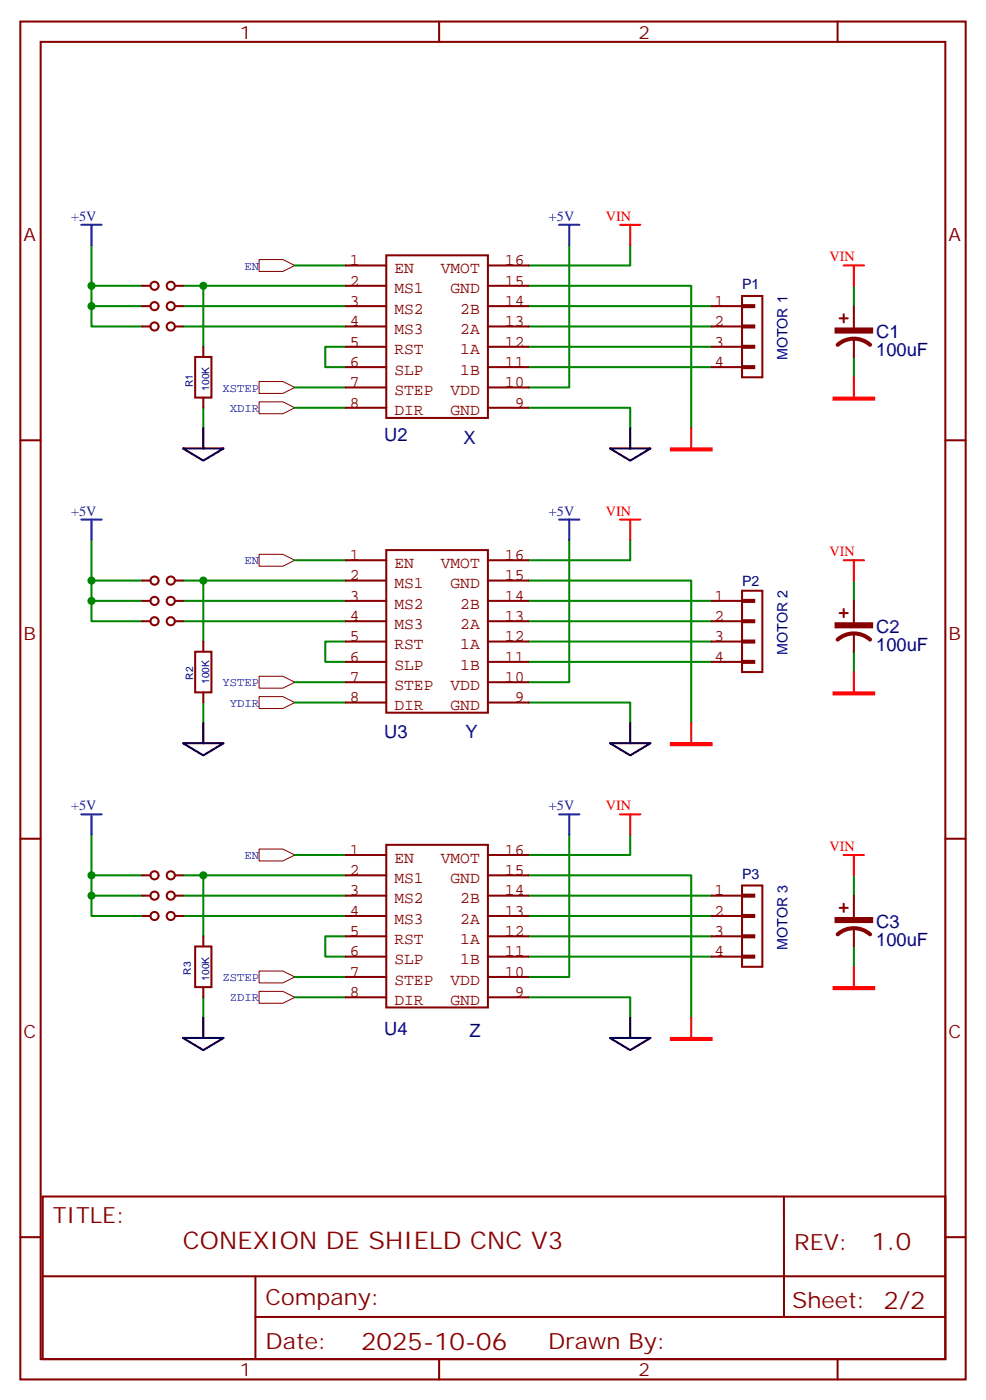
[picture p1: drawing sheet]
<svg xmlns="http://www.w3.org/2000/svg" width="171mm" height="243mm" viewBox="0 0 171 243" stroke-linecap="round" stroke-linejoin="round" font-family="sans-serif">
<g fill="#fff" stroke="#850000" stroke-width=".18">
<path d="M45 45h4.1l2.1 1.1-2.1 1h-4.1z"/>
<path d="M45 66.2h4.1l2.1 1-2.1 1.1h-4.1z"/>
<path d="M45 69.7h4.1l2.1 1.1-2.1 1h-4.1z"/>
<path d="M45 96.2h4.1l2.1 1-2.1 1.1h-4.1z"/>
<path d="M45 117.4h4.1l2.1 1-2.1 1h-4.1z"/>
<path d="M45 120.9h4.1l2.1 1-2.1 1.1h-4.1z"/>
<path d="M45 147.3h4.1l2.1 1.1-2.1 1h-4.1z"/>
<path d="M45 168.5h4.1l2.1 1-2.1 1.1h-4.1z"/>
<path d="M45 172h4.1l2.1 1.1-2.1 1h-4.1z"/>
</g>
<g fill="none" stroke="#008500" stroke-width=".35">
<path d="M15.9 53.1v3.6h8.8M15.9 53.1h8.8M15.9 49.6h8.8M15.9 42.5v10.6M31.7 53.1h28.3M31.7 56.7h28.3M31.7 49.6h28.3M35.3 49.6v10.6M51.2 46.1h8.8M91.7 49.6h28.2v24.7M91.7 53.1h31.8M91.7 56.7h31.8"/>
<path d="M98.8 42.5v24.7h-7.1M109.4 42.5v3.6h-17.7M148.2 49.6v3.5M35.3 70.8v3.5M51.2 67.2h8.8M51.2 70.8h8.8M60 60.2h-3.6v3.5h3.6M91.7 70.8h17.7v3.5M91.7 60.2h31.8M91.7 63.7h31.8M148.2 61.9v3.6M15.9 93.7v10.6"/>
<path d="M51.2 97.2h8.8M98.8 93.7v24.7h-7.1M109.4 93.7v3.5h-17.7M15.9 104.3v3.5h8.8M15.9 104.3h8.8M15.9 100.8h8.8M31.7 104.3h28.3M31.7 107.8h28.3M31.7 100.8h28.3M35.3 100.8v10.5M51.2 118.4h8.8M60 111.3h-3.6v3.6h3.6"/>
<path d="M91.7 100.8h28.2v24.6M91.7 104.3h31.8M91.7 107.8h31.8M91.7 111.3h31.8M91.7 114.9h31.8M148.2 100.8v3.5M148.2 113.1v3.5M35.3 121.9v3.5M51.2 121.9h8.8M91.7 121.9h17.7v3.5M15.9 155.4v3.6h8.8M15.9 155.4h8.8"/>
<path d="M15.9 144.9v10.5M15.9 151.9h8.8M31.7 155.4h28.3M31.7 159h28.3M31.7 151.9h28.3M35.3 151.9v10.6M51.2 148.4h8.8M91.7 151.9h28.2v24.7M91.7 155.4h31.8M91.7 159h31.8M98.8 144.9v24.6h-7.1M109.4 144.9v3.5h-17.7"/>
<path d="M148.2 151.9v3.5M35.3 173.1v3.5M51.2 169.5h8.8M51.2 173.1h8.8M60 162.5h-3.6v3.5h3.6M91.7 173.1h17.7v3.5M91.7 162.5h31.8M91.7 166h31.8M148.2 164.3v3.5"/>
</g>
<g fill="none" stroke="#850000" stroke-width=".35">
<path d="M24.7 49.6h1.4M24.7 53.1h1.4M24.7 56.7h1.4M27.5 49.6a.71 .71 0 0 0-1-.6 .71 .71 0 0 0-.1 1.2 .71 .71 0 0 0 1.1-.5M27.5 53.1a.71 .71 0 0 0-1-.6 .71 .71 0 0 0-.1 1.2 .71 .71 0 0 0 1.1-.4M27.5 56.7a.71 .71 0 0 0-1-.7 .71 .71 0 0 0-.1 1.2 .71 .71 0 0 0 1.1-.4M31.7 49.6h-1.4a.71 .71 0 0 0-1-.6 .71 .71 0 0 0-.1 1.2 .71 .71 0 0 0 1.1-.5M31.7 53.1h-1.4a.71 .71 0 0 0-1-.6 .71 .71 0 0 0-.1 1.2 .71 .71 0 0 0 1.1-.4M31.7 56.7h-1.4a.71 .71 0 0 0-1-.7 .71 .71 0 0 0-.1 1.2 .71 .71 0 0 0 1.1-.4M60 49.6h7M60 53.1h7M60 56.7h7"/>
<path d="M60 46.1h7M67 44.3h17.7v28.2h-17.7zM84.7 49.6h7M84.7 53.1h7M84.7 56.7h7M84.7 46.1h7M123.5 53.1h5.3M123.5 56.7h5.3M128.8 56.5h2.1v.3h-2.1zM128.8 53h2.1v.3h-2.1zM128.8 51.4h3.5v14.1h-3.5zM145.7 55.2h1.4"/>
<path d="M146.4 54.5v1.5M148.2 53.1v3.9M148.2 58.8v3.1M33.9 61.9h2.8v7.1h-2.8zM35.3 60.2v1.7M35.3 69v1.8M60 60.2h7M60 63.7h7M60 67.2h7M60 70.8h7M84.7 60.2h7M84.7 63.7h7"/>
<path d="M84.7 67.2h7M84.7 70.8h7M123.5 60.2h5.3M123.5 63.7h5.3M128.8 63.5h2.1v.4h-2.1zM128.8 60h2.1v.4h-2.1zM60 97.2h7M67 95.5h17.7v28.2h-17.7zM84.7 97.2h7M24.7 100.8h1.4M24.7 104.3h1.4M24.7 107.8h1.4"/>
<path d="M27.5 100.8a.71 .71 0 0 0-1-.7 .71 .71 0 0 0-.1 1.2 .71 .71 0 0 0 1.1-.4M27.5 104.3a.71 .71 0 0 0-1-.6 .71 .71 0 0 0-.1 1.1 .71 .71 0 0 0 1.1-.4M27.5 107.8a.71 .71 0 0 0-1-.6 .71 .71 0 0 0-.1 1.2 .71 .71 0 0 0 1.1-.5M31.7 100.8h-1.4a.71 .71 0 0 0-1-.7 .71 .71 0 0 0-.1 1.2 .71 .71 0 0 0 1.1-.4M31.7 104.3h-1.4a.71 .71 0 0 0-1-.6 .71 .71 0 0 0-.1 1.1 .71 .71 0 0 0 1.1-.4M31.7 107.8h-1.4a.71 .71 0 0 0-1-.6 .71 .71 0 0 0-.1 1.2 .71 .71 0 0 0 1.1-.5M33.9 113.1h2.8v7.1h-2.8zM35.3 111.3v1.8M60 100.8h7M60 104.3h7M60 107.8h7M60 111.3h7"/>
<path d="M60 114.9h7M60 118.4h7M84.7 100.8h7M84.7 104.3h7M84.7 107.8h7M84.7 111.3h7M84.7 114.9h7M84.7 118.4h7M123.5 104.3h5.3M123.5 107.8h5.3M123.5 111.3h5.3M123.5 114.9h5.3"/>
<path d="M128.8 114.7h2.1v.3h-2.1zM128.8 111.2h2.1v.3h-2.1zM128.8 107.6h2.1v.4h-2.1zM128.8 104.1h2.1v.4h-2.1zM128.8 102.5h3.5v14.1h-3.5zM145.7 106.4h1.4M146.4 105.7v1.4M148.2 104.3v3.9M148.2 109.9v3.2M35.3 120.2v1.7M60 121.9h7M84.7 121.9h7"/>
<path d="M24.7 151.9h1.4M24.7 155.4h1.4M24.7 159h1.4M27.5 151.9a.71 .71 0 0 0-1-.6 .71 .71 0 0 0-.1 1.2 .71 .71 0 0 0 1.1-.5M27.5 155.4a.71 .71 0 0 0-1-.6 .71 .71 0 0 0-.1 1.2 .71 .71 0 0 0 1.1-.4M27.5 159a.71 .71 0 0 0-1-.7 .71 .71 0 0 0-.1 1.2 .71 .71 0 0 0 1.1-.4M31.7 151.9h-1.4a.71 .71 0 0 0-1-.6 .71 .71 0 0 0-.1 1.2 .71 .71 0 0 0 1.1-.5M31.7 155.4h-1.4a.71 .71 0 0 0-1-.6 .71 .71 0 0 0-.1 1.2 .71 .71 0 0 0 1.1-.4M31.7 159h-1.4a.71 .71 0 0 0-1-.7 .71 .71 0 0 0-.1 1.2 .71 .71 0 0 0 1.1-.4M60 151.9h7M60 155.4h7M60 159h7"/>
<path d="M60 148.4h7M67 146.6h17.7v28.2h-17.7zM84.7 151.9h7M84.7 155.4h7M84.7 159h7M84.7 148.4h7M123.5 155.4h5.3M123.5 159h5.3M128.8 158.8h2.1v.3h-2.1zM128.8 155.3h2.1v.3h-2.1zM128.8 153.7h3.5v14.1h-3.5zM145.7 157.6h1.4"/>
<path d="M146.4 156.8v1.5M148.2 155.4v3.9M33.9 164.3h2.8v7h-2.8zM35.3 162.5v1.8M35.3 171.3v1.8M60 162.5h7M60 166h7M60 169.5h7M60 173.1h7M84.7 162.5h7M84.7 166h7M84.7 169.5h7"/>
<path d="M84.7 173.1h7M123.5 162.5h5.3M123.5 166h5.3M128.8 165.8h2.1v.4h-2.1zM128.8 162.3h2.1v.4h-2.1zM148.2 161.1v3.2"/>
</g>
<g fill="#850000" stroke="#850000" stroke-width=".35">
<path d="M145 57h6.3v.7h-6.3z"/>
<path d="M145 108.2h6.3v.7h-6.3z"/>
<path d="M145 159.3h6.3v.7h-6.3z"/>
</g>
<path d="M151 59.8a4.2 4.2 0 0 0-5.6 0M151 111a4.2 4.2 0 0 0-5.6 0M151 162.1a4.2 4.2 0 0 0-5.6 0" fill="none" stroke="#850000" stroke-width=".71"/>
<path d="M14.1 39h3.5M15.9 39v3.5M97 39h3.5M98.8 39v3.5M14.1 90.2h3.5M15.9 90.2v3.5M97 90.2h3.5M98.8 90.2v3.5M14.1 141.3h3.5M15.9 141.3v3.6M97 141.3h3.5M98.8 141.3v3.6" fill="none" stroke="#00f" stroke-width=".35"/>
<path d="M31.7 77.8h7.1l-3.5 2.1zM35.3 74.3v3.5M105.8 77.8h7.1l-3.5 2.1zM109.4 74.3v3.5M31.7 129h7.1l-3.5 2.1zM35.3 125.4v3.6M105.8 129h7.1l-3.5 2.1zM109.4 125.4v3.6M35.3 176.6v3.5M109.4 176.6v3.5M31.7 180.1h7.1l-3.5 2.1zM105.8 180.1h7.1l-3.5 2.1z" fill="none" stroke="#000" stroke-width=".35"/>
<g fill="none" stroke="#f00" stroke-width=".35">
<path d="M107.6 39h3.5M109.4 39v3.5M146.4 46.1h3.5M148.2 46.1v3.5M119.9 74.3v3.5M148.2 65.5v3.5M107.6 90.2h3.5M109.4 90.2v3.5M146.4 97.2h3.5M148.2 97.2v3.6M148.2 116.6v3.6M119.9 125.4v3.6"/>
<path d="M107.6 141.3h3.5M109.4 141.3v3.6M146.4 148.4h3.5M148.2 148.4v3.5M119.9 176.6v3.5M148.2 167.8v3.5"/>
</g>
<path d="M116.4 77.8h7.1v.4h-7.1zM144.6 69h7.1v.4h-7.1zM116.4 129h7.1v.3h-7.1zM144.6 120.2h7.1v.3h-7.1zM144.6 171.3h7.1v.4h-7.1zM116.4 180.1h7.1v.4h-7.1z" fill="#000" stroke="#f00" stroke-width=".35"/>
<g fill="none" stroke="#870000" stroke-width=".35">
<path d="M3.5 3.7h164.1v235.7h-164.1zM7.1 7.3h156.9v228.6h-156.9zM76.2 3.7v3.6M145.3 3.7v3.6M3.5 76.4h3.6M164 76.4h3.6M3.5 145.6h3.6M164 145.6h3.6M3.5 214.7h3.6M7.4 207.6h156.6v28.3h-156.6zM136 207.7v20.8M164 214.7h3.6"/>
<path d="M7.4 221.5h156.5M44.3 228.5h119.6M44.3 221.5v14.1M76.2 235.9v3.5M145.3 235.9v3.5"/>
</g>
<g fill="#008500">
<circle cx="35.3" cy="151.9" r=".71"/>
<circle cx="15.9" cy="155.4" r=".71"/>
<circle cx="15.9" cy="151.9" r=".71"/>
<circle cx="15.9" cy="104.3" r=".71"/>
<circle cx="15.9" cy="100.8" r=".71"/>
<circle cx="35.3" cy="100.8" r=".71"/>
<circle cx="35.3" cy="49.6" r=".71"/>
<circle cx="15.9" cy="53.1" r=".71"/>
<circle cx="15.9" cy="49.6" r=".71"/>
</g>
<g font-size="4.2" fill="#800">
<text x="31.7" y="216.8">CONEXION DE SHIELD CNC V3</text>
<text x="151.2" y="216.9">1.0</text>
<text x="62.7" y="234.3">2025-10-06</text>
</g>
<g font-size="3.9" fill="#800">
<text x="9.2" y="212.2">TITLE:</text>
<text x="137.8" y="216.9">REV:</text>
<text x="46.1" y="226.4">Company:</text>
<text x="137.4" y="227">Sheet: 2/2</text>
<text x="46.1" y="234.1">Date:</text>
<text x="95.1" y="234.2">Drawn By:</text>
</g>
<g font-size="3.2" fill="#800">
<text x="41.6" y="6.7">1</text>
<text x="110.8" y="6.7">2</text>
<text x="4.1" y="41.8">A</text>
<text x="164.6" y="41.8">A</text>
<text x="4.1" y="111">B</text>
<text x="164.6" y="111">B</text>
<text x="4.1" y="180.1">C</text>
<text x="164.6" y="180.1">C</text>
<text x="41.6" y="238.9">1</text>
<text x="110.8" y="238.9">2</text>
</g>
<g font-size="3.2" fill="#000080">
<text x="152" y="58.7">C1</text>
<text x="152" y="61.8">100uF</text>
<text x="66.7" y="76.6">U2</text>
<text x="80.4" y="77">X</text>
<text x="152" y="113">100uF</text>
<text x="152" y="109.8">C2</text>
<text x="66.7" y="128.1">U3</text>
<text x="80.8" y="128.1">Y</text>
<text x="152" y="161">C3</text>
<text x="152" y="164.1">100uF</text>
<text x="66.7" y="179.6">U4</text>
<text x="81.5" y="180">Z</text>
</g>
<g font-size="2.8" fill="#840000">
<text x="60.7" y="46">1</text>
<text x="68.4" y="47.4">EN</text>
<text x="76.5" y="47.4">VMOT</text>
<text x="87.6" y="46">16</text>
<text x="60.7" y="49.6">2</text>
<text x="60.7" y="53.1">3</text>
<text x="68.4" y="50.9">MS1</text>
<text x="78.2" y="50.9">GND</text>
<text x="87.6" y="53.1">14</text>
<text x="87.6" y="49.6">15</text>
<text x="124" y="53.1">1</text>
<text x="60.7" y="56.6">4</text>
<text x="68.4" y="54.5">MS2</text>
<text x="68.4" y="58">MS3</text>
<text x="79.9" y="58">2A</text>
<text x="79.9" y="54.5">2B</text>
<text x="87.6" y="56.6">13</text>
<text x="124" y="56.6">2</text>
<text x="60.7" y="60.1">5</text>
<text x="60.7" y="63.7">6</text>
<text x="68.4" y="61.5">RST</text>
<text x="68.4" y="65">SLP</text>
<text x="79.9" y="65">1B</text>
<text x="79.9" y="61.5">1A</text>
<text x="87.6" y="63.7">11</text>
<text x="87.6" y="60.1">12</text>
<text x="124" y="60.1">3</text>
<text x="124" y="63.7">4</text>
<text x="60.7" y="67.2">7</text>
<text x="60.7" y="70.7">8</text>
<text x="68.4" y="68.6">STEP</text>
<text x="78.2" y="68.6">VDD</text>
<text x="87.6" y="67.2">10</text>
<text x="89.3" y="70.7">9</text>
<text x="68.4" y="72.1">DIR</text>
<text x="78.2" y="72.1">GND</text>
<text x="60.7" y="97.2">1</text>
<text x="60.7" y="100.7">2</text>
<text x="68.4" y="98.5">EN</text>
<text x="76.5" y="98.5">VMOT</text>
<text x="87.6" y="100.7">15</text>
<text x="87.6" y="97.2">16</text>
<text x="60.7" y="104.2">3</text>
<text x="60.7" y="107.8">4</text>
<text x="68.4" y="102.1">MS1</text>
<text x="68.4" y="105.6">MS2</text>
<text x="78.2" y="102.1">GND</text>
<text x="79.9" y="105.6">2B</text>
<text x="87.6" y="107.8">13</text>
<text x="87.6" y="104.2">14</text>
<text x="124" y="104.2">1</text>
<text x="124" y="107.8">2</text>
<text x="60.7" y="111.3">5</text>
<text x="68.4" y="109.1">MS3</text>
<text x="68.4" y="112.7">RST</text>
<text x="79.9" y="112.7">1A</text>
<text x="79.9" y="109.1">2A</text>
<text x="87.6" y="111.3">12</text>
<text x="124" y="111.3">3</text>
<text x="60.7" y="114.8">6</text>
<text x="60.7" y="118.4">7</text>
<text x="68.4" y="116.2">SLP</text>
<text x="68.4" y="119.7">STEP</text>
<text x="78.2" y="119.7">VDD</text>
<text x="79.9" y="116.2">1B</text>
<text x="87.6" y="118.4">10</text>
<text x="87.6" y="114.8">11</text>
<text x="124" y="114.8">4</text>
<text x="60.7" y="121.9">8</text>
<text x="68.4" y="123.2">DIR</text>
<text x="78.2" y="123.2">GND</text>
<text x="89.3" y="121.9">9</text>
<text x="60.7" y="148.3">1</text>
<text x="68.4" y="149.7">EN</text>
<text x="76.5" y="149.7">VMOT</text>
<text x="87.6" y="148.3">16</text>
<text x="60.7" y="151.9">2</text>
<text x="60.7" y="155.4">3</text>
<text x="68.4" y="153.2">MS1</text>
<text x="78.2" y="153.2">GND</text>
<text x="87.6" y="155.4">14</text>
<text x="87.6" y="151.9">15</text>
<text x="124" y="155.4">1</text>
<text x="60.7" y="158.9">4</text>
<text x="68.4" y="156.8">MS2</text>
<text x="68.4" y="160.3">MS3</text>
<text x="79.9" y="160.3">2A</text>
<text x="79.9" y="156.8">2B</text>
<text x="87.6" y="158.9">13</text>
<text x="124" y="158.9">2</text>
<text x="60.7" y="162.5">5</text>
<text x="60.7" y="166">6</text>
<text x="68.4" y="163.8">RST</text>
<text x="68.4" y="167.3">SLP</text>
<text x="79.9" y="167.3">1B</text>
<text x="79.9" y="163.8">1A</text>
<text x="87.6" y="166">11</text>
<text x="87.6" y="162.5">12</text>
<text x="124" y="162.5">3</text>
<text x="124" y="166">4</text>
<text x="60.7" y="169.5">7</text>
<text x="60.7" y="173">8</text>
<text x="68.4" y="170.9">STEP</text>
<text x="78.2" y="170.9">VDD</text>
<text x="87.6" y="169.5">10</text>
<text x="89.3" y="173">9</text>
<text x="68.4" y="174.4">DIR</text>
<text x="78.2" y="174.4">GND</text>
</g>
<g font-size="2.5" fill="#00f">
<text x="12.3" y="38.3">+5V</text>
<text x="95.2" y="38.3">+5V</text>
<text x="12.3" y="89.5">+5V</text>
<text x="95.2" y="89.5">+5V</text>
<text x="12.3" y="140.6">+5V</text>
<text x="95.2" y="140.6">+5V</text>
</g>
<g font-size="2.5" fill="#f00">
<text x="105.1" y="38.3">VIN</text>
<text x="143.9" y="45.4">VIN</text>
<text x="105.1" y="89.5">VIN</text>
<text x="143.9" y="96.5">VIN</text>
<text x="105.1" y="140.6">VIN</text>
<text x="143.9" y="147.7">VIN</text>
</g>
<g font-size="2.5" fill="#000080">
<text x="128.8" y="50.2">P1</text>
<text x="136.7" y="62.5" transform="rotate(-90 136.7 62.5)">MOTOR 1</text>
<text x="128.8" y="101.7">P2</text>
<text x="136.7" y="113.7" transform="rotate(-90 136.7 113.7)">MOTOR 2</text>
<text x="128.8" y="152.5">P3</text>
<text x="136.7" y="164.8" transform="rotate(-90 136.7 164.8)">MOTOR 3</text>
</g>
<g font-size="2.1" fill="#00f">
<text x="42.4" y="46.8">EN</text>
<text x="38.6" y="68">XSTEP</text>
<text x="39.9" y="71.5">XDIR</text>
<text x="42.4" y="97.9">EN</text>
<text x="38.6" y="119.1">YSTEP</text>
<text x="39.9" y="122.6">YDIR</text>
<text x="42.4" y="149.1">EN</text>
<text x="38.6" y="170.3">ZSTEP</text>
<text x="39.9" y="173.8">ZDIR</text>
</g>
<g font-size="1.8" fill="#000080">
<text x="33.4" y="67.2" transform="rotate(-90 33.4 67.2)">R1</text>
<text x="36.3" y="67.8" transform="rotate(-90 36.3 67.8)">100K</text>
<text x="33.5" y="118" transform="rotate(-90 33.5 118)">R2</text>
<text x="36.3" y="118.7" transform="rotate(-90 36.3 118.7)">100K</text>
<text x="33.1" y="169.1" transform="rotate(-90 33.1 169.1)">R3</text>
<text x="36.3" y="170.2" transform="rotate(-90 36.3 170.2)">100K</text>
</g>
</svg>
